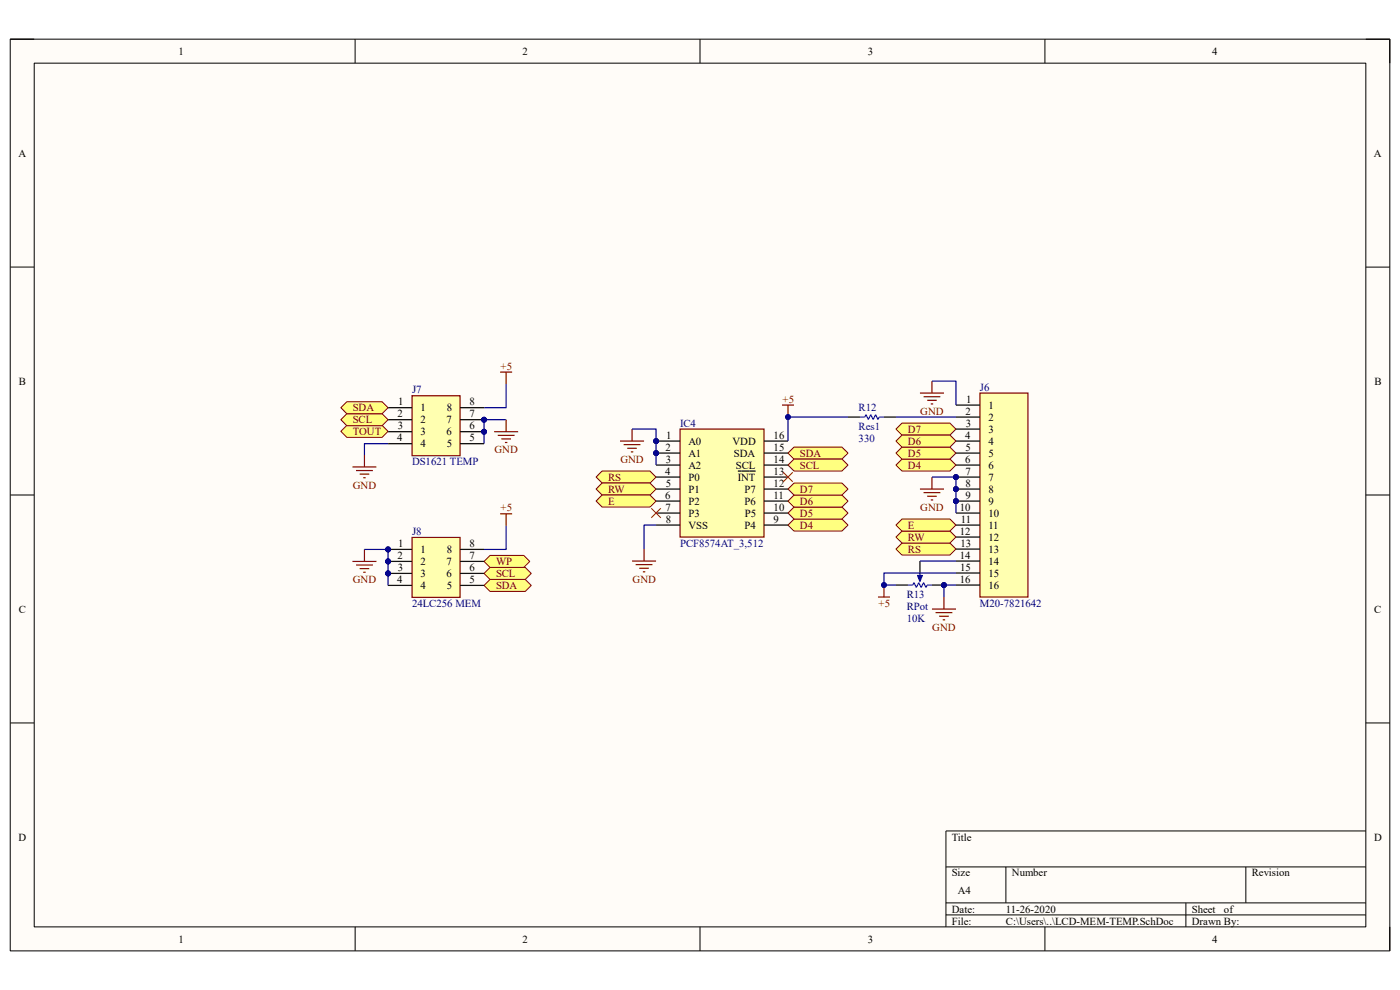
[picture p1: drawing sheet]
<svg xmlns="http://www.w3.org/2000/svg" width="297mm" height="210mm" viewBox="0 0 297 210" stroke-linecap="round" stroke-linejoin="round" font-family="sans-serif">
<path d="M2.2 8.3h292.7v193.4h-292.7z" fill-rule="evenodd" fill="#fffcf8"/>
<path d="M2.2 8.3h292.7v193.4h-292.7z" fill="none" stroke="#000" stroke-width=".21"/>
<path d="M7.3 13.4h282.5v183.2h-282.5z" fill-rule="evenodd" fill="#fffcf8"/>
<g fill="none" stroke="#000" stroke-width=".21">
<path d="M2.2 8.3h5.1M7.3 13.4h282.5v183.2h-282.5zM75.3 8.3v5.1M148.5 8.3v5.1M221.7 8.3v5.1M289.8 8.3h5.1v5.1M2.2 56.7h5.1M289.8 56.7h5.1M2.2 105h5.1M289.8 105h5.1M2.2 153.4h5.1M289.8 153.4h5.1"/>
<path d="M289.8 176.3h-89.1v20.3M75.3 196.6v5.1M148.5 196.6v5.1M200.7 183.9h89.1M200.7 191.5h89.1M200.7 194.1h89.1M213.4 183.9v7.6M221.7 196.6v5.1M251.6 191.5v5.1M264.3 183.9v7.6M294.9 196.6v5.1"/>
</g>
<circle cx="202.8" cy="101.2" r=".51" fill="#000080"/>
<circle cx="202.8" cy="101.2" r=".51" fill="none" stroke="#000080" stroke-width=".21"/>
<circle cx="202.8" cy="103.7" r=".51" fill="#000080"/>
<circle cx="202.8" cy="103.7" r=".51" fill="none" stroke="#000080" stroke-width=".21"/>
<circle cx="202.8" cy="106.3" r=".51" fill="#000080"/>
<circle cx="202.8" cy="106.3" r=".51" fill="none" stroke="#000080" stroke-width=".21"/>
<path d="M207.9 83.4h10.2v43.3h-10.2z" fill-rule="evenodd" fill="#ffffb0"/>
<path d="M207.9 83.4h10.2v43.3h-10.2z" fill="none" stroke="#800000" stroke-width=".25"/>
<path d="M202.8 85.9h5.1M202.8 88.5h5.1M202.8 91h5.1M202.8 93.6h5.1M202.8 96.1h5.1M202.8 98.7h5.1M202.8 101.2h5.1" fill="none" stroke="#000" stroke-width=".25"/>
<circle cx="202.8" cy="101.2" r=".51" fill="#000080"/>
<circle cx="202.8" cy="101.2" r=".51" fill="none" stroke="#000080" stroke-width=".21"/>
<path d="M202.8 103.7h5.1" fill="none" stroke="#000" stroke-width=".25"/>
<circle cx="202.8" cy="103.7" r=".51" fill="#000080"/>
<circle cx="202.8" cy="103.7" r=".51" fill="none" stroke="#000080" stroke-width=".21"/>
<path d="M202.8 106.3h5.1" fill="none" stroke="#000" stroke-width=".25"/>
<circle cx="202.8" cy="106.3" r=".51" fill="#000080"/>
<circle cx="202.8" cy="106.3" r=".51" fill="none" stroke="#000080" stroke-width=".21"/>
<path d="M202.8 108.8h5.1M202.8 111.4h5.1M202.8 113.9h5.1M202.8 116.5h5.1M202.8 119h5.1M202.8 121.6h5.1M202.8 124.1h5.1" fill="none" stroke="#000" stroke-width=".25"/>
<circle cx="139.2" cy="93.6" r=".51" fill="#000080"/>
<circle cx="139.2" cy="93.6" r=".51" fill="none" stroke="#000080" stroke-width=".21"/>
<circle cx="139.2" cy="96.1" r=".51" fill="#000080"/>
<circle cx="139.2" cy="96.1" r=".51" fill="none" stroke="#000080" stroke-width=".21"/>
<path d="M144.3 91h17.8v22.9h-17.8z" fill-rule="evenodd" fill="#ffffb0"/>
<path d="M144.3 91h17.8v22.9h-17.8z" fill="none" stroke="#800000" stroke-width=".25"/>
<path d="M139.2 93.6h5.1" fill="none" stroke="#000" stroke-width=".25"/>
<circle cx="139.2" cy="93.6" r=".51" fill="#000080"/>
<circle cx="139.2" cy="93.6" r=".51" fill="none" stroke="#000080" stroke-width=".21"/>
<path d="M139.2 96.1h5.1" fill="none" stroke="#000" stroke-width=".25"/>
<circle cx="139.2" cy="96.1" r=".51" fill="#000080"/>
<circle cx="139.2" cy="96.1" r=".51" fill="none" stroke="#000080" stroke-width=".21"/>
<g fill="none" stroke="#000" stroke-width=".25">
<path d="M139.2 98.7h5.1M156.5 99.9h3.8M162.1 98.7h5.1M162.1 93.6h5.1M162.1 96.1h5.1M139.2 101.2h5.1M139.2 103.7h5.1M139.2 106.3h5.1M139.2 108.8h5.1M139.2 111.4h5.1M162.1 101.2h5.1M162.1 103.7h5.1"/>
<path d="M162.1 106.3h5.1M162.1 108.8h5.1M162.1 111.4h5.1"/>
</g>
<g fill="none" stroke="#800000" stroke-width=".25">
<path d="M131.5 93.6h5.1M132.3 94.3h3.6M133.1 95.1h2M133.8 95.9h.5M134.1 91v2.6M134.1 119h5.1M134.9 119.8h3.5M136.6 116.5v2.5M135.6 120.5h2.1M136.4 121.3h.5M186.3 126.7h2.5M187.5 124.1v2.6"/>
<path d="M197.7 129.2h5.1M198.5 130h3.5M199.2 130.7h2.1M200 131.5h.5M200.3 126.7v2.5"/>
</g>
<circle cx="187.5" cy="124.1" r=".51" fill="#000080"/>
<circle cx="187.5" cy="124.1" r=".51" fill="none" stroke="#000080" stroke-width=".21"/>
<circle cx="200.3" cy="124.1" r=".51" fill="#000080"/>
<circle cx="200.3" cy="124.1" r=".51" fill="none" stroke="#000080" stroke-width=".21"/>
<path d="M190.1 124.1h2.5M197.7 124.1h2.6" fill="none" stroke="#000" stroke-width=".25"/>
<circle cx="200.3" cy="124.1" r=".51" fill="#000080"/>
<circle cx="200.3" cy="124.1" r=".51" fill="none" stroke="#000080" stroke-width=".21"/>
<path d="M195.2 121.6v1.2" fill="none" stroke="#00f" stroke-width=".25"/>
<path d="M194.7 122.1h1l-.5 1.2z" fill="#00f"/>
<path d="M192.6 124.1h1l.3-.5 .5 1 .5-1 .5 1 .5-1 .5 1 .3-.5h1M194.7 122.1h1l-.5 1.2z" fill="none" stroke="#00f" stroke-width=".25"/>
<path d="M195.2 119v2.6" fill="none" stroke="#000" stroke-width=".25"/>
<path d="M165.9 85.9h2.5M167.2 85.9v2.6" fill="none" stroke="#800000" stroke-width=".25"/>
<circle cx="167.2" cy="88.5" r=".51" fill="#000080"/>
<circle cx="167.2" cy="88.5" r=".51" fill="none" stroke="#000080" stroke-width=".21"/>
<path d="M191.4 115.2h10.1l1.3 1.3-1.3 1.3h-10.1l-1.3-1.3z" fill-rule="evenodd" fill="#ffff80"/>
<path d="M191.4 115.2h10.1l1.3 1.3-1.3 1.3h-10.1l-1.3-1.3z" fill="none" stroke="#800000" stroke-width=".21"/>
<path d="M127.7 99.9h10.2l1.3 1.3-1.3 1.3h-10.2l-1.2-1.3z" fill-rule="evenodd" fill="#ffff80"/>
<path d="M127.7 99.9h10.2l1.3 1.3-1.3 1.3h-10.2l-1.2-1.3z" fill="none" stroke="#800000" stroke-width=".21"/>
<path d="M190.1 113.9l1.3-1.2h10.1l1.3 1.2-1.3 1.3h-10.1z" fill-rule="evenodd" fill="#ffff80"/>
<path d="M190.1 113.9l1.3-1.2h10.1l1.3 1.2-1.3 1.3h-10.1z" fill="none" stroke="#800000" stroke-width=".21"/>
<path d="M127.7 102.5h10.2l1.3 1.2-1.3 1.3h-10.2l-1.2-1.3z" fill-rule="evenodd" fill="#ffff80"/>
<path d="M127.7 102.5h10.2l1.3 1.2-1.3 1.3h-10.2l-1.2-1.3z" fill="none" stroke="#800000" stroke-width=".21"/>
<path d="M191.4 110.1h10.1l1.3 1.3-1.3 1.3h-10.1l-1.3-1.3z" fill-rule="evenodd" fill="#ffff80"/>
<path d="M191.4 110.1h10.1l1.3 1.3-1.3 1.3h-10.1l-1.3-1.3z" fill="none" stroke="#800000" stroke-width=".21"/>
<path d="M127.7 105h10.2l1.3 1.3-1.3 1.3h-10.2l-1.2-1.3z" fill-rule="evenodd" fill="#ffff80"/>
<path d="M127.7 105h10.2l1.3 1.3-1.3 1.3h-10.2l-1.2-1.3z" fill="none" stroke="#800000" stroke-width=".21"/>
<path d="M195.2 103.7h5.1M195.9 104.5h3.6M196.7 105.3h2M197.5 106h.5M197.7 101.2v2.5" fill="none" stroke="#800000" stroke-width=".25"/>
<path d="M190.1 98.7l1.3-1.3h10.1l1.3 1.3-1.3 1.2h-10.1z" fill-rule="evenodd" fill="#ffff80"/>
<path d="M190.1 98.7l1.3-1.3h10.1l1.3 1.3-1.3 1.2h-10.1z" fill="none" stroke="#800000" stroke-width=".21"/>
<path d="M168.4 110.1h10.2l1.3 1.3-1.3 1.3h-10.2l-1.2-1.3z" fill-rule="evenodd" fill="#ffff80"/>
<path d="M168.4 110.1h10.2l1.3 1.3-1.3 1.3h-10.2l-1.2-1.3z" fill="none" stroke="#800000" stroke-width=".21"/>
<path d="M190.1 96.1l1.3-1.3h10.1l1.3 1.3-1.3 1.3h-10.1z" fill-rule="evenodd" fill="#ffff80"/>
<path d="M190.1 96.1l1.3-1.3h10.1l1.3 1.3-1.3 1.3h-10.1z" fill="none" stroke="#800000" stroke-width=".21"/>
<path d="M167.2 108.8l1.2-1.2h10.2l1.3 1.2-1.3 1.3h-10.2z" fill-rule="evenodd" fill="#ffff80"/>
<path d="M167.2 108.8l1.2-1.2h10.2l1.3 1.2-1.3 1.3h-10.2z" fill="none" stroke="#800000" stroke-width=".21"/>
<path d="M168.4 105h10.2l1.3 1.3-1.3 1.3h-10.2l-1.2-1.3z" fill-rule="evenodd" fill="#ffff80"/>
<path d="M168.4 105h10.2l1.3 1.3-1.3 1.3h-10.2l-1.2-1.3z" fill="none" stroke="#800000" stroke-width=".21"/>
<path d="M167.2 103.7l1.2-1.2h10.2l1.3 1.2-1.3 1.3h-10.2z" fill-rule="evenodd" fill="#ffff80"/>
<path d="M167.2 103.7l1.2-1.2h10.2l1.3 1.2-1.3 1.3h-10.2z" fill="none" stroke="#800000" stroke-width=".21"/>
<path d="M190.1 91l1.3-1.2h10.1l1.3 1.2-1.3 1.3h-10.1z" fill-rule="evenodd" fill="#ffff80"/>
<path d="M190.1 91l1.3-1.2h10.1l1.3 1.2-1.3 1.3h-10.1z" fill="none" stroke="#800000" stroke-width=".21"/>
<path d="M190.1 93.6l1.3-1.3h10.1l1.3 1.3-1.3 1.2h-10.1z" fill-rule="evenodd" fill="#ffff80"/>
<path d="M190.1 93.6l1.3-1.3h10.1l1.3 1.3-1.3 1.2h-10.1z" fill="none" stroke="#800000" stroke-width=".21"/>
<path d="M179.9 88.5h2.5M187.5 88.5h2.6" fill="none" stroke="#000" stroke-width=".25"/>
<path d="M182.4 88.5h1.1l.2-.5 .5 1 .5-1 .6 1 .5-1 .5 1 .2-.5h1" fill="none" stroke="#00f" stroke-width=".25"/>
<path d="M195.2 83.4h5.1M195.9 84.2h3.6M196.7 84.9h2M197.5 85.7h.5M197.7 80.8v2.6" fill="none" stroke="#800000" stroke-width=".25"/>
<path d="M138.2 107.8l2 2.1M140.2 107.8l-2 2.1M166.2 100.2l2 2M168.2 100.2l-2 2" fill="none" stroke="#f00" stroke-width=".21"/>
<path d="M167.2 96.1l1.2-1.3h10.2l1.3 1.3-1.3 1.3h-10.2z" fill-rule="evenodd" fill="#ffff80"/>
<path d="M167.2 96.1l1.2-1.3h10.2l1.3 1.3-1.3 1.3h-10.2z" fill="none" stroke="#800000" stroke-width=".21"/>
<path d="M168.4 97.4h10.2l1.3 1.3-1.3 1.2h-10.2l-1.2-1.2z" fill-rule="evenodd" fill="#ffff80"/>
<path d="M168.4 97.4h10.2l1.3 1.3-1.3 1.2h-10.2l-1.2-1.2z" fill="none" stroke="#800000" stroke-width=".21"/>
<path d="M134.1 91h5.1v7.7" fill="none" stroke="#000080" stroke-width=".25"/>
<circle cx="139.2" cy="96.1" r=".51" fill="#000080"/>
<circle cx="139.2" cy="96.1" r=".51" fill="none" stroke="#000080" stroke-width=".21"/>
<circle cx="139.2" cy="93.6" r=".51" fill="#000080"/>
<circle cx="139.2" cy="93.6" r=".51" fill="none" stroke="#000080" stroke-width=".21"/>
<path d="M179.9 88.5h-12.7v5.1M139.2 111.4h-2.6v5.1" fill="none" stroke="#000080" stroke-width=".25"/>
<circle cx="167.2" cy="88.5" r=".51" fill="#000080"/>
<circle cx="167.2" cy="88.5" r=".51" fill="none" stroke="#000080" stroke-width=".21"/>
<path d="M202.8 121.6h-15.3v2.5h2.6" fill="none" stroke="#000080" stroke-width=".25"/>
<circle cx="187.5" cy="124.1" r=".51" fill="#000080"/>
<circle cx="187.5" cy="124.1" r=".51" fill="none" stroke="#000080" stroke-width=".21"/>
<path d="M190.1 88.5h12.7M195.2 119h7.6M197.7 101.2h5.1v7.6" fill="none" stroke="#000080" stroke-width=".25"/>
<circle cx="202.8" cy="106.3" r=".51" fill="#000080"/>
<circle cx="202.8" cy="106.3" r=".51" fill="none" stroke="#000080" stroke-width=".21"/>
<circle cx="202.8" cy="103.7" r=".51" fill="#000080"/>
<circle cx="202.8" cy="103.7" r=".51" fill="none" stroke="#000080" stroke-width=".21"/>
<circle cx="202.8" cy="101.2" r=".51" fill="#000080"/>
<circle cx="202.8" cy="101.2" r=".51" fill="none" stroke="#000080" stroke-width=".21"/>
<path d="M197.7 80.8h5.1v5.1M202.8 124.1h-2.5v2.6" fill="none" stroke="#000080" stroke-width=".25"/>
<circle cx="200.3" cy="124.1" r=".51" fill="#000080"/>
<circle cx="200.3" cy="124.1" r=".51" fill="none" stroke="#000080" stroke-width=".21"/>
<circle cx="102.7" cy="89" r=".51" fill="#000080"/>
<circle cx="102.7" cy="89" r=".51" fill="none" stroke="#000080" stroke-width=".21"/>
<circle cx="102.7" cy="91.6" r=".51" fill="#000080"/>
<circle cx="102.7" cy="91.6" r=".51" fill="none" stroke="#000080" stroke-width=".21"/>
<path d="M87.4 83.9h10.2v12.8h-10.2z" fill-rule="evenodd" fill="#ffffb0"/>
<path d="M87.4 83.9h10.2v12.8h-10.2z" fill="none" stroke="#800000" stroke-width=".25"/>
<path d="M82.3 86.5h5.1M82.3 89h5.1M82.3 91.6h5.1M82.3 94.1h5.1M97.6 86.5h5.1M97.6 89h5.1" fill="none" stroke="#000" stroke-width=".25"/>
<circle cx="102.7" cy="89" r=".51" fill="#000080"/>
<circle cx="102.7" cy="89" r=".51" fill="none" stroke="#000080" stroke-width=".21"/>
<path d="M97.6 91.6h5.1" fill="none" stroke="#000" stroke-width=".25"/>
<circle cx="102.7" cy="91.6" r=".51" fill="#000080"/>
<circle cx="102.7" cy="91.6" r=".51" fill="none" stroke="#000080" stroke-width=".21"/>
<path d="M97.6 94.1h5.1" fill="none" stroke="#000" stroke-width=".25"/>
<circle cx="82.3" cy="116.6" r=".51" fill="#000080"/>
<circle cx="82.3" cy="116.6" r=".51" fill="none" stroke="#000080" stroke-width=".21"/>
<circle cx="82.3" cy="119.1" r=".51" fill="#000080"/>
<circle cx="82.3" cy="119.1" r=".51" fill="none" stroke="#000080" stroke-width=".21"/>
<circle cx="82.3" cy="121.6" r=".51" fill="#000080"/>
<circle cx="82.3" cy="121.6" r=".51" fill="none" stroke="#000080" stroke-width=".21"/>
<path d="M87.4 114h10.2v12.7h-10.2z" fill-rule="evenodd" fill="#ffffb0"/>
<path d="M87.4 114h10.2v12.7h-10.2z" fill="none" stroke="#800000" stroke-width=".25"/>
<path d="M82.3 116.6h5.1" fill="none" stroke="#000" stroke-width=".25"/>
<circle cx="82.3" cy="116.6" r=".51" fill="#000080"/>
<circle cx="82.3" cy="116.6" r=".51" fill="none" stroke="#000080" stroke-width=".21"/>
<path d="M82.3 119.1h5.1" fill="none" stroke="#000" stroke-width=".25"/>
<circle cx="82.3" cy="119.1" r=".51" fill="#000080"/>
<circle cx="82.3" cy="119.1" r=".51" fill="none" stroke="#000080" stroke-width=".21"/>
<path d="M82.3 121.6h5.1" fill="none" stroke="#000" stroke-width=".25"/>
<circle cx="82.3" cy="121.6" r=".51" fill="#000080"/>
<circle cx="82.3" cy="121.6" r=".51" fill="none" stroke="#000080" stroke-width=".21"/>
<path d="M97.6 116.6h5.1M97.6 119.1h5.1M82.3 124.2h5.1M97.6 124.2h5.1M97.6 121.6h5.1" fill="none" stroke="#000" stroke-width=".25"/>
<path d="M107.4 89h-4.7v5.1" fill="none" stroke="#000080" stroke-width=".25"/>
<circle cx="102.7" cy="91.6" r=".51" fill="#000080"/>
<circle cx="102.7" cy="91.6" r=".51" fill="none" stroke="#000080" stroke-width=".21"/>
<circle cx="102.7" cy="89" r=".51" fill="#000080"/>
<circle cx="102.7" cy="89" r=".51" fill="none" stroke="#000080" stroke-width=".21"/>
<path d="M104.8 91.6h5.1M105.6 92.4h3.6M106.4 93.1h2M107.1 93.9h.5M107.4 89v2.6" fill="none" stroke="#800000" stroke-width=".25"/>
<path d="M72.3 91.5l1.3-1.3h7.5l1.2 1.3-1.2 1.3h-7.5z" fill-rule="evenodd" fill="#ffff80"/>
<path d="M72.3 91.5l1.3-1.3h7.5l1.2 1.3-1.2 1.3h-7.5z" fill="none" stroke="#800000" stroke-width=".21"/>
<path d="M72.3 89l1.3-1.2h7.5l1.2 1.2-1.2 1.3h-7.5z" fill-rule="evenodd" fill="#ffff80"/>
<path d="M72.3 89l1.3-1.2h7.5l1.2 1.2-1.2 1.3h-7.5z" fill="none" stroke="#800000" stroke-width=".21"/>
<path d="M72.3 86.5l1.3-1.3h7.5l1.2 1.3-1.2 1.3h-7.5z" fill-rule="evenodd" fill="#ffff80"/>
<path d="M72.3 86.5l1.3-1.3h7.5l1.2 1.3-1.2 1.3h-7.5z" fill="none" stroke="#800000" stroke-width=".21"/>
<path d="M82.3 94.1h-5v2.4M107.4 81.5v5h-4.7M77.3 116.6h5v7.6" fill="none" stroke="#000080" stroke-width=".25"/>
<path d="M106.1 78.9h2.5M107.4 78.9v2.6M74.8 99.1h5.1M75.5 99.8h3.6M77.3 96.5v2.6M74.8 119.1h5.1M75.5 119.9h3.6M76.3 100.6h2M77.1 101.4h.5M77.3 116.6v2.5M76.3 120.6h2M77.1 121.4h.5" fill="none" stroke="#800000" stroke-width=".25"/>
<circle cx="82.3" cy="121.6" r=".51" fill="#000080"/>
<circle cx="82.3" cy="121.6" r=".51" fill="none" stroke="#000080" stroke-width=".21"/>
<circle cx="82.3" cy="119.1" r=".51" fill="#000080"/>
<circle cx="82.3" cy="119.1" r=".51" fill="none" stroke="#000080" stroke-width=".21"/>
<circle cx="82.3" cy="116.6" r=".51" fill="#000080"/>
<circle cx="82.3" cy="116.6" r=".51" fill="none" stroke="#000080" stroke-width=".21"/>
<path d="M107.4 111.5v5.1h-4.7" fill="none" stroke="#000080" stroke-width=".25"/>
<path d="M106.1 109h2.5M107.4 109v2.5" fill="none" stroke="#800000" stroke-width=".25"/>
<path d="M104 122.9h7.4l1.3 1.3-1.3 1.3h-7.4l-1.3-1.3z" fill-rule="evenodd" fill="#ffff80"/>
<path d="M104 122.9h7.4l1.3 1.3-1.3 1.3h-7.4l-1.3-1.3z" fill="none" stroke="#800000" stroke-width=".21"/>
<path d="M104 120.4h7.4l1.3 1.2-1.3 1.3h-7.4l-1.3-1.3z" fill-rule="evenodd" fill="#ffff80"/>
<path d="M104 120.4h7.4l1.3 1.2-1.3 1.3h-7.4l-1.3-1.3z" fill="none" stroke="#800000" stroke-width=".21"/>
<path d="M104 117.8h7.1l1.3 1.3-1.3 1.3h-7.1l-1.3-1.3z" fill-rule="evenodd" fill="#ffff80"/>
<path d="M104 117.8h7.1l1.3 1.3-1.3 1.3h-7.1l-1.3-1.3z" fill="none" stroke="#800000" stroke-width=".21"/>
<g font-size="2.3">
<text x="37.9" y="11.6">1</text>
<text x="110.9" y="11.6">2</text>
<text x="184.1" y="11.6">3</text>
<text x="257.2" y="11.6">4</text>
<text x="3.9" y="33.2">A</text>
<text x="291.5" y="33.2">A</text>
<text x="4" y="81.6">B</text>
<text x="291.6" y="81.6">B</text>
<text x="84.3" y="88.5">2</text>
<text x="84.5" y="86">1</text>
<text x="89.2" y="87.2">1</text>
<text x="89.2" y="89.8">2</text>
<text x="94.7" y="89.8">7</text>
<text x="94.8" y="87.2">8</text>
<text x="99.6" y="86">8</text>
<text x="99.6" y="88.5">7</text>
<text x="204.8" y="88">2</text>
<text x="205" y="85.4">1</text>
<text x="209.7" y="86.7">1</text>
<text x="209.7" y="89.2">2</text>
<text x="84.3" y="93.6">4</text>
<text x="84.4" y="91.1">3</text>
<text x="89.2" y="92.3">3</text>
<text x="89.2" y="94.9">4</text>
<text x="94.7" y="92.3">6</text>
<text x="94.8" y="94.9">5</text>
<text x="99.6" y="91.1">6</text>
<text x="99.6" y="93.6">5</text>
<text x="141.2" y="95.6">2</text>
<text x="141.4" y="93">1</text>
<text x="146" y="94.3">A0</text>
<text x="155.4" y="94.3">VDD</text>
<text x="164.1" y="93">16</text>
<text x="164.1" y="95.6">15</text>
<text x="204.8" y="93">4</text>
<text x="204.9" y="95.6">5</text>
<text x="204.9" y="90.5">3</text>
<text x="209.7" y="91.8">3</text>
<text x="209.7" y="94.3">4</text>
<text x="141.1" y="100.7">4</text>
<text x="141.3" y="98.1">3</text>
<text x="146" y="96.9">A1</text>
<text x="146" y="99.4">A2</text>
<text x="146" y="102">P0</text>
<text x="155.7" y="96.9">SDA</text>
<text x="156.1" y="99.4">SCL</text>
<text x="156.5" y="102">INT</text>
<text x="164.1" y="98.1">14</text>
<text x="164.1" y="100.7">13</text>
<text x="204.8" y="98.1">6</text>
<text x="204.8" y="100.7">7</text>
<text x="209.7" y="96.9">5</text>
<text x="209.7" y="99.4">6</text>
<text x="209.7" y="102">7</text>
<text x="141.1" y="105.8">6</text>
<text x="141.2" y="103.3">5</text>
<text x="146" y="104.5">P1</text>
<text x="146" y="107.1">P2</text>
<text x="157.9" y="104.5">P7</text>
<text x="157.9" y="107.1">P6</text>
<text x="164.1" y="103.3">12</text>
<text x="164.1" y="105.8">11</text>
<text x="204.8" y="103.3">8</text>
<text x="204.8" y="105.8">9</text>
<text x="209.7" y="104.5">8</text>
<text x="209.7" y="107.1">9</text>
<text x="141.2" y="108.3">7</text>
<text x="141.2" y="110.9">8</text>
<text x="146" y="109.6">P3</text>
<text x="146" y="112.1">VSS</text>
<text x="157.9" y="112.1">P4</text>
<text x="158" y="109.6">P5</text>
<text x="164.1" y="108.3">10</text>
<text x="164.1" y="110.9">9</text>
<text x="203.6" y="108.3">10</text>
<text x="203.6" y="113.4">12</text>
<text x="203.8" y="110.9">11</text>
<text x="209.7" y="109.6">10</text>
<text x="209.7" y="112.1">11</text>
<text x="84.3" y="118.6">2</text>
<text x="84.5" y="116">1</text>
<text x="89.2" y="117.3">1</text>
<text x="89.2" y="119.8">2</text>
<text x="94.7" y="119.8">7</text>
<text x="94.8" y="117.3">8</text>
<text x="99.6" y="116">8</text>
<text x="99.6" y="118.6">7</text>
<text x="203.6" y="118.5">14</text>
<text x="203.8" y="116">13</text>
<text x="209.7" y="114.7">12</text>
<text x="209.7" y="117.2">13</text>
<text x="209.7" y="119.8">14</text>
<text x="84.3" y="123.7">4</text>
<text x="84.4" y="121.1">3</text>
<text x="89.2" y="122.4">3</text>
<text x="89.2" y="125">4</text>
<text x="94.7" y="122.4">6</text>
<text x="94.8" y="125">5</text>
<text x="99.6" y="121.1">6</text>
<text x="99.6" y="123.7">5</text>
<text x="203.6" y="123.6">16</text>
<text x="203.7" y="121.1">15</text>
<text x="209.7" y="122.3">15</text>
<text x="209.7" y="124.9">16</text>
<text x="4" y="130">C</text>
<text x="291.5" y="130">C</text>
<text x="3.9" y="178.3">D</text>
<text x="201.9" y="178.3">Title</text>
<text x="291.5" y="178.3">D</text>
<text x="201.9" y="185.9">Size</text>
<text x="214.7" y="185.9">Number</text>
<text x="265.5" y="185.9">Revision</text>
<text x="203.2" y="189.7">A4</text>
<text x="201.9" y="193.6">Date:</text>
<text x="201.9" y="196.1">File:</text>
<text x="213.4" y="193.6">11-26-2020</text>
<text x="213.4" y="196.1">C:\Users\..\LCD-MEM-TEMP.SchDoc</text>
<text x="252.9" y="196.1">Drawn By:</text>
<text x="252.9" y="193.6">Sheet</text>
<text x="259.7" y="193.6">of</text>
<text x="37.9" y="199.9">1</text>
<text x="110.9" y="199.9">2</text>
<text x="184.1" y="199.9">3</text>
<text x="257.2" y="199.9">4</text>
</g>
<g font-size="2.3" fill="#000080">
<text x="87.4" y="83.4">J7</text>
<text x="207.9" y="82.9">J6</text>
<text x="182.2" y="87.2">R12</text>
<text x="144.3" y="90.5">IC4</text>
<text x="182.2" y="93.8">330</text>
<text x="182.2" y="91.3">Res1</text>
<text x="87.4" y="98.7">DS1621 TEMP</text>
<text x="87.4" y="113.5">J8</text>
<text x="144.3" y="116">PCF8574AT_3,512</text>
<text x="87.4" y="128.8">24LC256 MEM</text>
<text x="192.4" y="132">10K</text>
<text x="192.4" y="126.9">R13</text>
<text x="192.4" y="129.5">RPot</text>
<text x="207.9" y="128.7">M20-7821642</text>
</g>
<g font-size="2.3" fill="#800000">
<text x="106.2" y="78.4">+5</text>
<text x="74.8" y="89.8">SCL</text>
<text x="74.8" y="87.2">SDA</text>
<text x="166" y="85.4">+5</text>
<text x="195.2" y="88">GND</text>
<text x="74.8" y="92.3">TOUT</text>
<text x="192.6" y="91.8">D7</text>
<text x="192.6" y="94.3">D6</text>
<text x="104.9" y="96.2">GND</text>
<text x="129" y="102">RS</text>
<text x="131.6" y="98.1">GND</text>
<text x="169.7" y="96.9">SDA</text>
<text x="169.7" y="99.4">SCL</text>
<text x="192.6" y="99.4">D4</text>
<text x="192.6" y="96.9">D5</text>
<text x="74.8" y="103.6">GND</text>
<text x="129" y="104.5">RW</text>
<text x="129" y="107.1">E</text>
<text x="169.7" y="107.1">D6</text>
<text x="169.7" y="104.5">D7</text>
<text x="106.2" y="108.5">+5</text>
<text x="169.7" y="112.1">D4</text>
<text x="169.7" y="109.6">D5</text>
<text x="192.6" y="112.1">E</text>
<text x="195.2" y="108.3">GND</text>
<text x="105.2" y="119.8">WP</text>
<text x="192.6" y="117.2">RS</text>
<text x="192.6" y="114.7">RW</text>
<text x="74.8" y="123.7">GND</text>
<text x="105.2" y="125">SDA</text>
<text x="105.2" y="122.4">SCL</text>
<text x="134.2" y="123.6">GND</text>
<text x="186.4" y="128.7">+5</text>
<text x="197.8" y="133.8">GND</text>
</g>
</svg>
